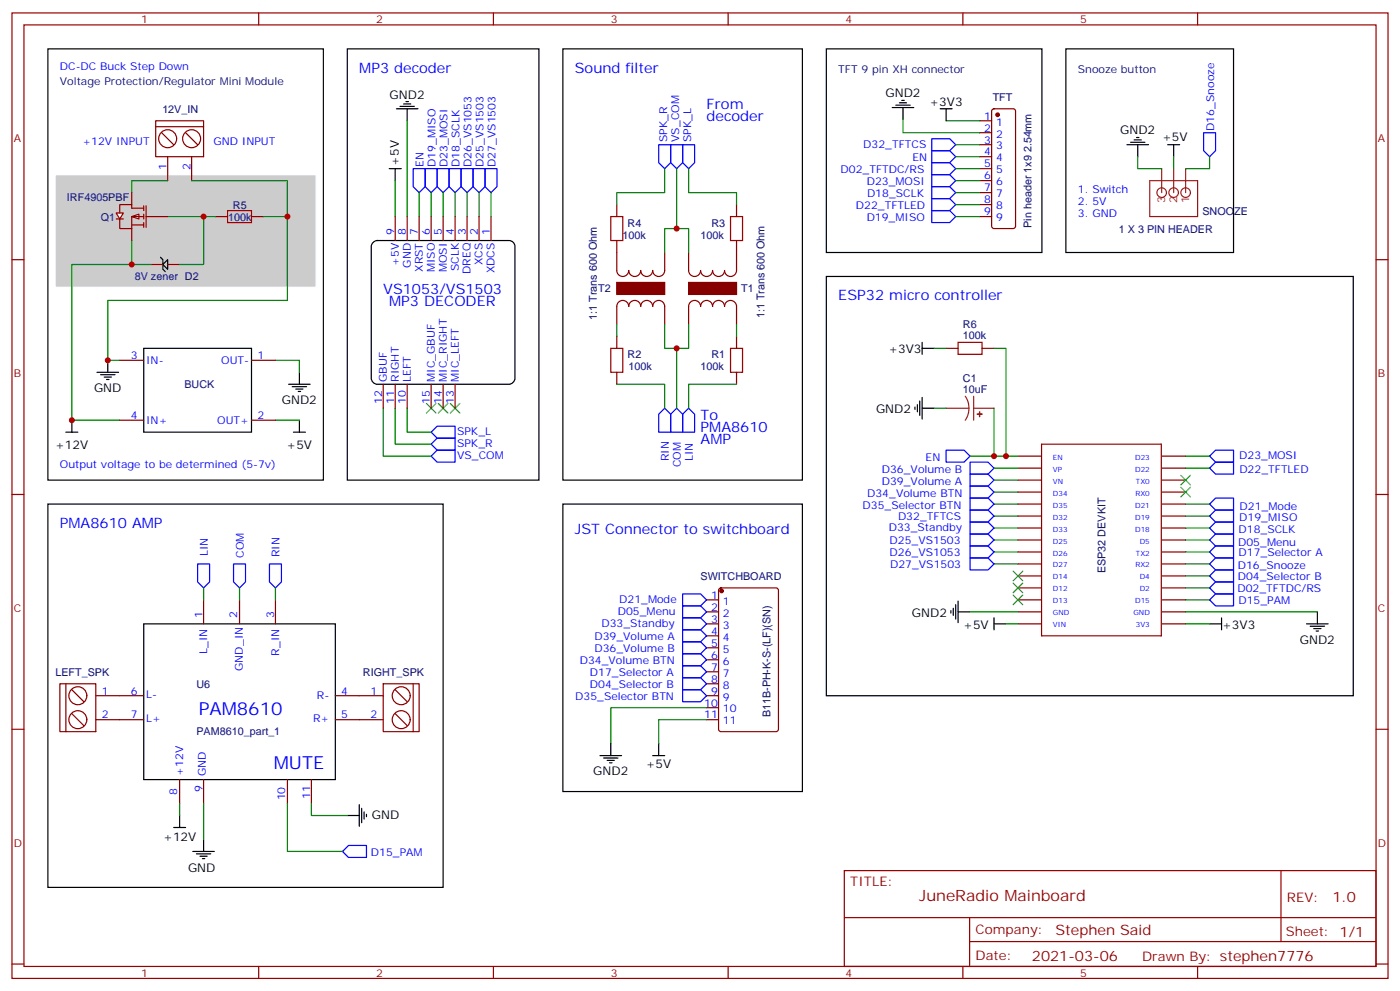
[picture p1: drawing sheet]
<svg xmlns="http://www.w3.org/2000/svg" width="412mm" height="292mm" viewBox="0 0 412 292" stroke-linecap="round" stroke-linejoin="round" font-family="sans-serif">
<path d="M16.2 51.4h76.9v33.2h-76.9z" fill="#ccc" stroke="#fff" stroke-width=".35"/>
<g fill="none" stroke="#900" stroke-width=".35">
<path d="M3.5 3.8h405.4v284.3h-405.4zM7.1 7.3h398.2v277.3h-398.2zM76.2 3.8v3.5M145.3 3.8v3.5M214.5 3.8v3.5M283.6 3.8v3.5M352.8 3.8v3.5M3.5 76.5h3.6M405.3 76.5h3.6M3.5 145.6h3.6M405.3 145.6h3.6M3.5 214.8h3.6"/>
<path d="M405.3 214.8h3.6M248.7 256.4h156.6v28.2h-156.6zM377.3 256.4v20.9M248.7 270.2h156.5M285.6 277.3h119.6M285.6 270.2v14.2M3.5 283.9h3.6M76.2 284.6v3.5M145.3 284.6v3.5M214.5 284.6v3.5M283.6 284.6v3.5M352.8 284.6v3.5"/>
<path d="M405.3 283.9h3.6"/>
</g>
<g fill="none" stroke="#870000" stroke-width=".35">
<path d="M45.9 35.6h14.1v10.5h-14.1zM45.9 37.3h14.1M47.6 39.1l3.6 3.5M54.7 39.1l3.5 3.5M288.6 39.1h3.5M288.6 35.6h3.5M292.3 32.2l.5-.2h5.6l.5 .2 .3 .5v33.9l-.3 .5-.5 .2h-5.6l-.5-.2-.2-.5v-33.9zM49.4 46.1v7.1M56.4 46.1v7.1M288.6 42.6h3.5M288.6 46.1h3.5M288.6 49.7h3.5"/>
<path d="M288.6 53.2h3.5M288.6 56.7h3.5M44.4 77.9h3.6M49.4 77.9h3.5M63.5 63.8h3.5M74.1 63.8h3.5M116.4 63.8v7M119.9 63.8v7M123.5 63.8v7M127 63.8v7M130.5 63.8v7M134.1 63.8v7"/>
<path d="M137.6 63.8v7M141.1 63.8v7M144.6 63.8v7M181.7 70.8v8.9a1.76 1.76 0 0 0 1.7 1.7 1.76 1.76 0 0 0 1.8-1.7 1.76 1.76 0 0 0 1.8 1.7 1.76 1.76 0 0 0 1.7-1.7 1.76 1.76 0 0 0 1.8 1.7 1.76 1.76 0 0 0 1.8-1.7 1.76 1.76 0 0 0 1.7 1.7 1.76 1.76 0 0 0 1.8-1.7v-5.3M181.7 60.3v3.5M217 70.8v8.9a1.76 1.76 0 0 1-1.8 1.7 1.76 1.76 0 0 1-1.8-1.7 1.76 1.76 0 0 1-1.7 1.7 1.76 1.76 0 0 1-1.8-1.7 1.76 1.76 0 0 1-1.8 1.7 1.76 1.76 0 0 1-1.7-1.7 1.76 1.76 0 0 1-1.8 1.7 1.76 1.76 0 0 1-1.8-1.7v-5.3M217 60.3v3.5M288.6 60.3h3.5M288.6 63.8h3.5M181.7 95.5v-5.3a1.76 1.76 0 0 1 1.7-1.7 1.76 1.76 0 0 1 1.8 1.7 1.76 1.76 0 0 1 1.8-1.7 1.76 1.76 0 0 1 1.7 1.7 1.76 1.76 0 0 1 1.8-1.7 1.76 1.76 0 0 1 1.8 1.7 1.76 1.76 0 0 1 1.7-1.7 1.76 1.76 0 0 1 1.8 1.7v5.3M181.7 99.1v3.5M202.8 95.5v-5.3a1.76 1.76 0 0 1 1.8-1.7 1.76 1.76 0 0 1 1.8 1.7 1.76 1.76 0 0 1 1.7-1.7 1.76 1.76 0 0 1 1.8 1.7 1.76 1.76 0 0 1 1.8-1.7 1.76 1.76 0 0 1 1.7 1.7 1.76 1.76 0 0 1 1.8-1.7 1.76 1.76 0 0 1 1.8 1.7v5.3"/>
<path d="M217 99.1v3.5M35.3 106.1h7M74.1 106.1h7M112.9 113.2v7M116.4 113.2v7M119.9 113.2v7M127 113.2v7M130.5 113.2v7M134.1 113.2v7M181.7 109.6v3.6M217 109.6v3.6M35.3 123.8h7"/>
<path d="M74.1 123.8h7M299.9 134.3h6.9M299.9 137.9h6.9M306.8 130.8h35.3v56.5h-35.3zM342.3 134.3h6.9M342.3 137.9h6.9M299.9 141.4h6.9M299.9 144.9h6.9M299.9 148.4h6.9M299.9 152h6.9M299.9 155.5h6.9M299.9 159h6.9"/>
<path d="M342.3 141.4h6.9M342.3 144.9h6.9M342.3 148.4h6.9M342.3 152h6.9M342.3 155.5h6.9M342.3 159h6.9M60 176.7v7M70.6 176.7v7M81.1 176.7v7M208.1 176.7h3.6M211.9 173.3l.5-.2h16.2l.7 .5v41.2l-.5 .6-16.4 .1-.7-.5v-41.2zM299.9 162.6h6.9"/>
<path d="M299.9 166.1h6.9M299.9 169.6h6.9M299.9 173.1h6.9M299.9 176.7h6.9M342.3 162.6h6.9M342.3 166.1h6.9M342.3 169.6h6.9M342.3 173.1h6.9M342.3 176.7h6.9M208.1 180.2h3.6M208.1 183.7h3.6M208.1 187.3h3.6"/>
<path d="M208.1 190.8h3.6M208.1 194.3h3.6M208.1 197.8h3.6M299.9 180.2h6.9M299.9 183.7h6.9M342.3 180.2h6.9M342.3 183.7h6.9M17.6 201.4h10.6v14.1h-10.6zM19.4 201.4v14.1M21.2 210.2l3.5 3.5M21.2 203.1l3.5 3.6M28.2 211.9h14.1"/>
<path d="M28.2 204.9h14.1M98.8 211.9h14.1M98.8 204.9h14.1M112.9 201.4h10.6v14.1h-10.6zM116.4 203.1l3.5 3.6M116.4 210.2l3.5 3.5M121.7 201.4v14.1M208.1 211.9h3.6M208.1 204.9h3.6M208.1 201.4h3.6M208.1 208.4h3.6M52.9 229.6v7"/>
<path d="M60 229.6v7M84.7 229.6v7M91.7 229.6v7"/>
<circle cx="49.4" cy="40.9" r="2.65"/>
<circle cx="56.4" cy="40.9" r="2.65"/>
<circle cx="22.9" cy="211.9" r="2.65"/>
<circle cx="22.9" cy="204.9" r="2.65"/>
<circle cx="118.2" cy="211.9" r="2.65"/>
<circle cx="118.2" cy="204.9" r="2.65"/>
</g>
<g fill="none" stroke="#000" stroke-width=".35">
<path d="M14.1 14.4h81.1v127h-81.1zM102.3 14.4h56.4v127h-56.4zM165.8 14.4h70.6v127h-70.6zM243.4 14.4h63.5v60h-63.5zM314 14.4h49.4v60h-49.4zM116.8 32h6.3M117.8 31.3h4.3M118.9 30.6h2.1M119.6 29.9h.7M119.9 32v3.6M262.8 31.7h6.4M263.9 31h4.2"/>
<path d="M264.9 30.3h2.2M265.6 29.6h.7M266 31.7v3.5M276.9 32h3.6M278.7 32v3.6M114.7 49.7h3.5M116.4 49.7v3.5M332 42.6h6.3M333 41.9h4.3M334.1 41.2h2.1M334.8 40.5h.7M335.1 42.6v3.5"/>
<path d="M344 42.6h3.5M345.7 42.6v3.5M47.3 75.8l.7 .7v2.8l.7 .7M48 77.9l1.4-1.4v2.8zM109.9 71.4l1.2-.6h38.8a1.76 1.76 0 0 1 1.8 1.8v38.8a1.89 1.89 0 0 1-1.8 1.8h-38.8a1.89 1.89 0 0 1-1.7-1.8v-38.8zM243.4 81.4h155.2v123.5h-155.2zM28.6 109.6h6.3M29.6 110.3h4.3M30.7 111.1h2.1M31.4 111.8h.7M31.7 106.1v3.5M42.3 102.6h31.8v24.7h-31.8z"/>
<path d="M85 113.2h6.4M86.1 113.9h4.2M87.1 114.6h2.2M87.8 115.3h.7M88.2 109.6v3.6M269.5 119.9v.7M270.2 119.2v2.1M270.9 118.1v4.2M271.6 117.1v6.3M19.4 127.3h3.5M21.2 123.8v3.5M86.4 127.3h3.6"/>
<path d="M88.2 123.8v3.5M271.6 120.2h3.6M14.1 148.4h116.4v112.9h-116.4zM165.8 148.4h70.6v84.7h-70.6zM280.1 179.8v.8M280.8 179.1v2.2M281.5 178.1v4.2M282.2 177v6.4M42.3 183.7h56.5v45.9h-56.5zM282.2 180.2h3.6M292.8 183.7h3.5M292.8 182v3.5"/>
<path d="M356.3 183.7h3.5M359.8 182v3.5M384.9 183.7h6.3M385.9 184.4h4.3M387 185.1h2.1M387.7 185.8h.7M388.1 180.2v3.5M179.9 219v3.5M194 219v3.5M105.8 237v6.3M106.5 238.1v4.2M107.2 239.1v2.1"/>
<path d="M107.9 239.8v.7M176.7 222.5h6.4M177.8 223.2h4.2M178.9 223.9h2.1M179.6 224.6h.7M192.3 222.5h3.5M51.2 243.7h3.5M52.9 240.2v3.5M56.8 250.8h6.3M57.9 251.5h4.2M58.9 252.2h2.1M59.6 252.9h.7"/>
<path d="M60 247.2v3.6M102.3 240.2h3.5"/>
</g>
<g fill="none" stroke="#00f" stroke-width=".35">
<path d="M354.5 39.1h3.6v5.3l-1.8 1.7-1.8-1.7zM121.7 49.7h3.5v5.3l-1.7 1.7-1.8-1.7zM125.2 49.7h3.6v5.3l-1.8 1.7-1.8-1.7zM128.8 49.7h3.5v5.3l-1.8 1.7-1.7-1.7zM132.3 49.7h3.5v5.3l-1.7 1.7-1.8-1.7zM135.8 49.7h3.5v5.3l-1.7 1.7-1.8-1.7zM139.3 49.7h3.6v5.3l-1.8 1.7-1.8-1.7zM142.9 49.7h3.5v5.3l-1.8 1.7-1.7-1.7zM194 42.6h3.6v5.3l-1.8 1.8-1.8-1.8zM197.6 42.6h3.5v5.3l-1.8 1.8-1.7-1.8zM201.1 42.6h3.5v5.3l-1.8 1.8-1.7-1.8zM274.5 51.4h5.3l1.7 1.8-1.7 1.8h-5.3z"/>
<path d="M274.5 44.4h5.3l1.7 1.7-1.7 1.8h-5.3zM274.5 55h5.3l1.7 1.7-1.7 1.8h-5.3zM274.5 58.5h5.3l1.7 1.8-1.7 1.7h-5.3zM274.5 47.9h5.3l1.7 1.8-1.7 1.7h-5.3zM274.5 40.9h5.3l1.7 1.7-1.7 1.8h-5.3zM274.5 62h5.3l1.7 1.8-1.7 1.7h-5.3zM127 127.3l1.8-1.8h5.3v3.5h-5.3zM127 134.3l1.8-1.7h5.3v3.5h-5.3zM127 130.8l1.8-1.8h5.3v3.6h-5.3zM195.8 120.2l1.8 1.8v5.3h-3.6v-5.3zM199.3 120.2l1.8 1.8v5.3h-3.5v-5.3zM202.8 120.2l1.8 1.8v5.3h-3.5v-5.3z"/>
<path d="M278.7 132.6h5.3l1.8 1.7-1.8 1.8h-5.3zM285.8 139.6h5.2l1.8 1.8-1.8 1.8h-5.2zM285.8 136.1h5.2l1.8 1.8-1.8 1.7h-5.2zM356.3 137.9l1.8-1.8h5.3v3.5h-5.3zM358.1 132.6h5.3v3.5h-5.3l-1.8-1.8zM285.8 157.3h5.2l1.8 1.7-1.8 1.8h-5.2zM285.8 150.2h5.2l1.8 1.8-1.8 1.7h-5.2zM285.8 153.7h5.2l1.8 1.8-1.8 1.8h-5.2zM285.8 143.2h5.2l1.8 1.7-1.8 1.8h-5.2zM285.8 146.7h5.2l1.8 1.7-1.8 1.8h-5.2zM356.3 155.5l1.8-1.8h5.3v3.6h-5.3zM356.3 159l1.8-1.7h5.3v3.5h-5.3z"/>
<path d="M358.1 150.2h5.3v3.5h-5.3l-1.8-1.7zM358.1 146.7h5.3v3.5h-5.3l-1.8-1.8zM58.2 166.1h3.5v5.3l-1.7 1.7-1.8-1.7zM68.8 166.1h3.5v5.3l-1.7 1.7-1.8-1.7zM79.4 166.1h3.5v5.3l-1.8 1.7-1.7-1.7zM201.1 178.4h5.3l1.7 1.8-1.7 1.8h-5.3zM201.1 174.9h5.3l1.7 1.8-1.7 1.7h-5.3zM285.8 160.8h5.2l1.8 1.8-1.8 1.7h-5.2zM285.8 164.3h5.2l1.8 1.8-1.8 1.8h-5.2zM356.3 166.1l1.8-1.8h5.3v3.6h-5.3zM356.3 162.6l1.8-1.8h5.3v3.5h-5.3zM356.3 169.6l1.8-1.7h5.3v3.5h-5.3z"/>
<path d="M356.3 176.7l1.8-1.8h5.3v3.5h-5.3zM358.1 171.4h5.3v3.5h-5.3l-1.8-1.8zM201.1 189h5.3l1.7 1.8-1.7 1.7h-5.3zM201.1 185.5h5.3l1.7 1.8-1.7 1.7h-5.3zM201.1 192.5h5.3l1.7 1.8-1.7 1.8h-5.3zM201.1 199.6h5.3l1.7 1.8-1.7 1.7h-5.3zM201.1 196.1h5.3l1.7 1.7-1.7 1.8h-5.3zM201.1 182h5.3l1.7 1.7-1.7 1.8h-5.3zM201.1 203.1h5.3l1.7 1.8-1.7 1.8h-5.3zM102.7 249h5.2v3.5h-5.2l-1.8-1.7z"/>
</g>
<g fill="#870000" stroke="#870000" stroke-width=".35">
<path d="M202.8 83.2h14.2v3.5h-14.2z"/>
<path d="M181.7 83.2h14.1v3.5h-14.1z"/>
<circle cx="212.5" cy="174" r=".53"/>
<circle cx="293.9" cy="33.8" r=".53"/>
</g>
<path d="M67 62h7.1v3.5h-7.1zM179.9 63.8h3.5v7h-3.5zM215.2 63.8h3.5v7h-3.5zM179.9 102.6h3.5v7h-3.5zM215.2 102.6h3.5v7h-3.5z" fill="none" stroke="#a10000" stroke-width=".35"/>
<g fill="none" stroke="#008700" stroke-width=".35">
<path d="M119.9 35.6v28.2M266 35.2v3.9h22.6M278.7 35.6h9.9M49.4 53.2h-10.6v3.5M56.4 53.2h28.3v35.3h-53v17.6h3.6M116.4 53.2v10.6M123.5 56.7v7.1M127 56.7v7.1M130.5 56.7v7.1M134.1 56.7v7.1M137.6 56.7v7.1M141.1 56.7v7.1"/>
<path d="M144.6 56.7v7.1M195.8 49.7v7h-14.1v3.6M199.3 49.7v17.6h-3.5v7.1M202.8 49.7v7h14.2v3.6M281.5 53.2h7.1M281.5 46.1h7.1M281.5 56.7h7.1M281.5 49.7h7.1M281.5 42.6h7.1M335.1 46.1v3.6h7.1M345.7 46.1v3.6M356.3 46.1v3.6h-7.1"/>
<path d="M38.8 70.8v7.1M44.4 77.9h-23.2v45.9h14.1M49.4 63.8h14.1M60 63.8v14.1h-7.1M77.6 63.8h7.1M199.3 67.3h3.5v7.1M281.5 63.8h7.1M281.5 60.3h7.1M181.7 95.5v3.6M195.8 95.5v7.1h3.5v17.6M202.8 95.5v7.1h-3.5M217 95.5v3.6"/>
<path d="M81.1 106.1h7.1v3.5M181.7 113.2h14.1v7M217 113.2h-14.2v7M81.1 123.8h7.1M112.9 120.2v14.1h14.1M116.4 120.2v10.6h10.6M119.9 120.2v7.1h7.1M275.2 120.2h3.5M292.8 120.2v14.1M292.8 137.9h7.1M349.2 134.3h7.1M349.2 137.9h7.1"/>
<path d="M292.8 155.5h7.1M292.8 152h7.1M292.8 159h7.1M292.8 144.9h7.1M292.8 141.4h7.1M292.8 148.4h7.1M349.2 155.5h7.1M349.2 152h7.1M349.2 159h7.1M349.2 148.4h7.1M60 173.1v3.6M70.6 173.1v3.6"/>
<path d="M81.1 173.1v3.6M292.8 162.6h7.1M292.8 166.1h7.1M349.2 173.1h7.1M349.2 162.6h7.1M349.2 166.1h7.1M349.2 169.6h7.1M349.2 176.7h7.1M285.8 180.2h14.1M296.3 183.7h3.6M349.2 183.7h7.1M349.2 180.2h38.9"/>
<path d="M208.1 211.9h-14.1v7.1M208.1 208.4h-28.2v10.6M52.9 236.6v3.6M60 236.6v10.6M84.7 236.6v14.2h16.2M91.7 236.6v3.6h10.6"/>
</g>
<g fill="none" stroke="#3c3" stroke-width=".35">
<path d="M125.6 118.8l2.8 2.8M128.4 118.8l-2.8 2.8M129.1 118.8l2.8 2.8M131.9 118.8l-2.8 2.8M132.6 118.8l2.9 2.8M135.5 118.8l-2.9 2.8M347.8 140l2.9 2.8M350.7 140l-2.9 2.8M347.8 143.5l2.9 2.8M350.7 143.5l-2.9 2.8M298.4 175.3l2.9 2.8M298.4 171.7l2.9 2.9"/>
<path d="M298.4 168.2l2.9 2.8M301.3 175.3l-2.9 2.8M301.3 171.7l-2.9 2.9M301.3 168.2l-2.9 2.8"/>
</g>
<g fill="none" stroke="#8c2424" stroke-width=".35">
<path d="M338.7 53.2h14.1v10.6h-14.1zM342.2 49.7v7M345.7 49.7v7M349.2 49.7v7M284.3 116.7l.9 1.7 .2 1.8M286.8 116.7v7.1M278.7 120.2h6.7M285.4 120.2l-.2 1.9-.9 1.7M286.8 120.2h6"/>
<circle cx="342.2" cy="56.7" r="1.41"/>
<circle cx="345.7" cy="56.7" r="1.41"/>
<circle cx="349.2" cy="56.7" r="1.41"/>
</g>
<g fill="#8c2424" stroke="#8c2424" stroke-width=".35">
<path d="M288.5 121.3l.1 1.4z"/>
<path d="M287.9 122h1.4z"/>
</g>
<g fill="#fff" stroke="#870000" stroke-width=".35">
<path d="M38.8 63.8l2.1-.7v1.4z"/>
<path d="M34.2 62.7h2.1l-1 1.8z"/>
</g>
<g fill="none" stroke="#870000" stroke-width=".35">
<path d="M38.8 56.7v3.6M34.2 64.5h2.1M35.3 64.5v2.8h3.5M38.8 66.3h3.5M38.8 67.3v3.5M42.3 61.3h-3.5v-1h-3.5v2.4M42.3 63.8h-3.5v3.5M42.3 60.6v1.4M42.3 63.1v1.4M42.3 65.5v1.5M43 60.6v6.4M43 63.8h6.4"/>
<path d="M278.7 102.6h3.5M289.3 102.6h3.5"/>
</g>
<path d="M282.2 100.8h7.1v3.6h-7.1z" fill="none" stroke="#a10000" stroke-width=".35"/>
<path d="M271.6 102.6h3.6M271.6 100.8v3.6" fill="none" stroke="#000" stroke-width=".35"/>
<path d="M275.2 102.6h3.5M292.8 102.6h3.5v31.7M285.8 134.3h14.1" fill="none" stroke="#008700" stroke-width=".35"/>
<g fill="#c00">
<circle cx="199.3" cy="67.3" r=".88"/>
<circle cx="199.3" cy="102.6" r=".88"/>
<circle cx="84.7" cy="63.8" r=".88"/>
<circle cx="38.8" cy="77.9" r=".88"/>
<circle cx="60" cy="63.8" r=".88"/>
<circle cx="31.8" cy="106.1" r=".88"/>
<circle cx="21.2" cy="123.8" r=".88"/>
<circle cx="292.8" cy="134.3" r=".88"/>
<circle cx="296.3" cy="134.3" r=".88"/>
</g>
<g font-size="5.3" fill="#00f">
<text x="58.5" y="210.4">PAM8610</text>
<text x="80.6" y="226.6">MUTE</text>
</g>
<text font-size="4.6" fill="#900" x="270.8" y="265.4">JuneRadio Mainboard</text>
<g font-size="4.2" fill="#00f">
<text x="105.8" y="21.4">MP3 decoder</text>
<text x="169.3" y="21.4">Sound filter</text>
<text x="208.1" y="32">From</text>
<text x="208.1" y="35.6">decoder</text>
<text x="112.9" y="86.7">VS1053/VS1503</text>
<text x="246.9" y="88.5">ESP32 micro controller</text>
<text x="114.7" y="90.2">MP3 DECODER</text>
<text x="206.4" y="123.8">To</text>
<text x="206.4" y="127.3">PMA8610</text>
<text x="206.4" y="130.8">AMP</text>
<text x="17.6" y="155.5">PMA8610 AMP</text>
<text x="169.3" y="157.3">JST Connector to switchboard</text>
</g>
<g font-size="4.2" fill="#900">
<text x="392.5" y="265.7">1.0</text>
<text x="310.9" y="275.2">Stephen Said</text>
<text x="304" y="283">2021-03-06</text>
</g>
<g font-size="3.9" fill="#900">
<text x="250.5" y="261">TITLE:</text>
<text x="379.1" y="265.7">REV:</text>
<text x="287.4" y="275.2">Company:</text>
<text x="378.7" y="275.8">Sheet: 1/1</text>
<text x="287.4" y="282.9">Date:</text>
<text x="336.4" y="282.9">Drawn By: stephen7776</text>
</g>
<g font-size="3.5">
<text x="114.8" y="29">GND2</text>
<text x="260.8" y="28.7">GND2</text>
<text x="273.8" y="31.1">+3V3</text>
<text x="330" y="39.6">GND2</text>
<text x="342.3" y="41.6">+5V</text>
<text x="117.5" y="48.9" transform="rotate(-90 117.5 48.9)">+5V</text>
<text x="261.7" y="104">+3V3</text>
<text x="27.7" y="115.5">GND</text>
<text x="83" y="119">GND2</text>
<text x="258.1" y="121.6">GND2</text>
<text x="16.3" y="132.2">+12V</text>
<text x="84.4" y="132.2">+5V</text>
<text x="268.6" y="181.6">GND2</text>
<text x="283.7" y="185.1">+5V</text>
<text x="360" y="185.1">+3V3</text>
<text x="382.9" y="189.5">GND2</text>
<text x="190.2" y="226.2">+5V</text>
<text x="174.7" y="228.4">GND2</text>
<text x="109.5" y="241.2">GND</text>
<text x="48.1" y="247.7">+12V</text>
<text x="55.4" y="256.9">GND</text>
</g>
<g font-size="3.2" fill="#900">
<text x="41.6" y="6.8">1</text>
<text x="110.8" y="6.8">2</text>
<text x="179.9" y="6.8">3</text>
<text x="249.1" y="6.8">4</text>
<text x="318.2" y="6.8">5</text>
<text x="4.1" y="41.9">A</text>
<text x="405.9" y="41.9">A</text>
<text x="4.1" y="111.1">B</text>
<text x="405.9" y="111.1">B</text>
<text x="4.1" y="180.2">C</text>
<text x="405.9" y="180.2">C</text>
<text x="4.1" y="249.3">D</text>
<text x="405.9" y="249.3">D</text>
<text x="41.6" y="287.6">1</text>
<text x="110.8" y="287.6">2</text>
<text x="179.9" y="287.6">3</text>
<text x="249.1" y="287.6">4</text>
<text x="318.2" y="287.6">5</text>
</g>
<g font-size="3.2" fill="#00f">
<text x="17.6" y="20.7">DC-DC Buck Step Down</text>
<text x="289.9" y="35.2">1</text>
<text x="196.5" y="41.8" transform="rotate(-90 196.5 41.8)">SPK_R</text>
<text x="200.1" y="41.8" transform="rotate(-90 200.1 41.8)">VS_COM</text>
<text x="203.6" y="41.8" transform="rotate(-90 203.6 41.8)">SPK_L</text>
<text x="289.9" y="38.7">2</text>
<text x="293.4" y="40.5">2</text>
<text x="293.4" y="37">1</text>
<text x="357.6" y="38.6" transform="rotate(-90 357.6 38.6)">D16_Snooze</text>
<text x="24.3" y="42.6">+12V INPUT</text>
<text x="62.8" y="42.6">GND INPUT</text>
<text x="254.3" y="43.6">D32_TFTCS</text>
<text x="268.8" y="47.4">EN</text>
<text x="289.9" y="42.3">3</text>
<text x="289.9" y="45.8">4</text>
<text x="293.4" y="44">3</text>
<text x="293.4" y="47.6">4</text>
<text x="49" y="49.9" transform="rotate(-90 49 49.9)">1</text>
<text x="56.1" y="49.9" transform="rotate(-90 56.1 49.9)">2</text>
<text x="124.8" y="49.2" transform="rotate(-90 124.8 49.2)">EN</text>
<text x="128.3" y="49.2" transform="rotate(-90 128.3 49.2)">D19_MISO</text>
<text x="131.8" y="49.2" transform="rotate(-90 131.8 49.2)">D23_MOSI</text>
<text x="135.4" y="49.2" transform="rotate(-90 135.4 49.2)">D18_SCLK</text>
<text x="138.9" y="49.2" transform="rotate(-90 138.9 49.2)">D26_VS1053</text>
<text x="142.4" y="49.2" transform="rotate(-90 142.4 49.2)">D25_VS1503</text>
<text x="145.9" y="49.2" transform="rotate(-90 145.9 49.2)">D27_VS1503</text>
<text x="247.6" y="51">D02_TFTDC/RS</text>
<text x="289.9" y="49.3">5</text>
<text x="289.9" y="52.8">6</text>
<text x="293.4" y="51.1">5</text>
<text x="255.3" y="54.5">D23_MOSI</text>
<text x="255.4" y="58">D18_SCLK</text>
<text x="289.9" y="56.4">7</text>
<text x="289.9" y="59.9">8</text>
<text x="293.4" y="54.6">6</text>
<text x="293.4" y="58.1">7</text>
<text x="317.5" y="56.7">1. Switch</text>
<text x="252.1" y="61.6">D22_TFTLED</text>
<text x="255.3" y="65.1">D19_MISO</text>
<text x="289.9" y="63.4">9</text>
<text x="293.4" y="61.7">8</text>
<text x="293.4" y="65.2">9</text>
<text x="317.5" y="60.3">2. 5V</text>
<text x="317.5" y="63.8">3. GND</text>
<text x="116.1" y="69.1" transform="rotate(-90 116.1 69.1)">9</text>
<text x="119.6" y="69.1" transform="rotate(-90 119.6 69.1)">8</text>
<text x="123.1" y="69.1" transform="rotate(-90 123.1 69.1)">7</text>
<text x="126.6" y="69.1" transform="rotate(-90 126.6 69.1)">6</text>
<text x="130.2" y="69.1" transform="rotate(-90 130.2 69.1)">5</text>
<text x="133.7" y="69.1" transform="rotate(-90 133.7 69.1)">4</text>
<text x="137.2" y="69.1" transform="rotate(-90 137.2 69.1)">3</text>
<text x="140.8" y="69.1" transform="rotate(-90 140.8 69.1)">2</text>
<text x="144.3" y="69.1" transform="rotate(-90 144.3 69.1)">1</text>
<text x="117.5" y="78.3" transform="rotate(-90 117.5 78.3)">+5V</text>
<text x="121" y="78.8" transform="rotate(-90 121 78.8)">GND</text>
<text x="124.5" y="80" transform="rotate(-90 124.5 80)">XRST</text>
<text x="128.1" y="80.2" transform="rotate(-90 128.1 80.2)">MISO</text>
<text x="131.6" y="80.2" transform="rotate(-90 131.6 80.2)">MOSI</text>
<text x="135.1" y="79.9" transform="rotate(-90 135.1 79.9)">SCLK</text>
<text x="138.6" y="80.7" transform="rotate(-90 138.6 80.7)">DREQ</text>
<text x="142.2" y="78.1" transform="rotate(-90 142.2 78.1)">XCS</text>
<text x="145.7" y="80.5" transform="rotate(-90 145.7 80.5)">XDCS</text>
<text x="38.6" y="105.8">3</text>
<text x="43" y="107.2">IN-</text>
<text x="65.2" y="107.2">OUT-</text>
<text x="75.8" y="105.8">1</text>
<text x="113.9" y="112.5" transform="rotate(-90 113.9 112.5)">GBUF</text>
<text x="117.5" y="112.5" transform="rotate(-90 117.5 112.5)">RIGHT</text>
<text x="121" y="112.5" transform="rotate(-90 121 112.5)">LEFT</text>
<text x="128.1" y="112.5" transform="rotate(-90 128.1 112.5)">MIC_GBUF</text>
<text x="131.6" y="112.5" transform="rotate(-90 131.6 112.5)">MIC_RIGHT</text>
<text x="135.1" y="112.5" transform="rotate(-90 135.1 112.5)">MIC_LEFT</text>
<text x="112.5" y="119" transform="rotate(-90 112.5 119)">12</text>
<text x="116.1" y="119" transform="rotate(-90 116.1 119)">11</text>
<text x="119.6" y="119" transform="rotate(-90 119.6 119)">10</text>
<text x="126.6" y="119" transform="rotate(-90 126.6 119)">15</text>
<text x="130.2" y="119" transform="rotate(-90 130.2 119)">14</text>
<text x="133.7" y="119" transform="rotate(-90 133.7 119)">13</text>
<text x="38.6" y="123.4">4</text>
<text x="43" y="124.8">IN+</text>
<text x="64" y="124.8">OUT+</text>
<text x="75.8" y="123.4">2</text>
<text x="134.6" y="131.6">SPK_R</text>
<text x="134.6" y="128.1">SPK_L</text>
<text x="17.6" y="137.9">Output voltage to be determined (5-7v)</text>
<text x="134.7" y="135.1">VS_COM</text>
<text x="197" y="135.9" transform="rotate(-90 197 135.9)">RIN</text>
<text x="200.6" y="137.6" transform="rotate(-90 200.6 137.6)">COM</text>
<text x="204.1" y="135.9" transform="rotate(-90 204.1 135.9)">LIN</text>
<text x="272.6" y="135.6">EN</text>
<text x="365" y="135.3">D23_MOSI</text>
<text x="259.8" y="139.2">D36_Volume B</text>
<text x="259.8" y="142.7">D39_Volume A</text>
<text x="365.1" y="139.2">D22_TFTLED</text>
<text x="254.1" y="149.8">D35_Selector BTN</text>
<text x="255.4" y="146.2">D34_Volume BTN</text>
<text x="264.5" y="153.3">D32_TFTCS</text>
<text x="365" y="153.3">D19_MISO</text>
<text x="365.1" y="150.1">D21_Mode</text>
<text x="261.8" y="156.5">D33_Standby</text>
<text x="262.1" y="160.3">D25_VS1503</text>
<text x="364.7" y="160.7">D05_Menu</text>
<text x="364.8" y="156.8">D18_SCLK</text>
<text x="61.2" y="163.9" transform="rotate(-90 61.2 163.9)">LIN</text>
<text x="71.8" y="164.3" transform="rotate(-90 71.8 164.3)">COM</text>
<text x="82.4" y="164.1" transform="rotate(-90 82.4 164.1)">RIN</text>
<text x="262.1" y="163.9">D26_VS1053</text>
<text x="262.2" y="167.4">D27_VS1503</text>
<text x="364.6" y="167.4">D16_Snooze</text>
<text x="364.9" y="163.9">D17_Selector A</text>
<text x="364.6" y="170.9">D04_Selector B</text>
<text x="182.4" y="177.6">D21_Mode</text>
<text x="209.5" y="176.3">1</text>
<text x="209.5" y="179.8">2</text>
<text x="213" y="178.1">1</text>
<text x="364.5" y="174.5">D02_TFTDC/RS</text>
<text x="364.8" y="178">D15_PAM</text>
<text x="59.6" y="182" transform="rotate(-90 59.6 182)">1</text>
<text x="69.8" y="181.9" transform="rotate(-90 69.8 181.9)">2</text>
<text x="80.8" y="182" transform="rotate(-90 80.8 182)">3</text>
<text x="177.1" y="184.7">D33_Standby</text>
<text x="182" y="181.2">D05_Menu</text>
<text x="209.5" y="183.4">3</text>
<text x="213" y="181.6">2</text>
<text x="213" y="185.1">3</text>
<text x="175.1" y="188.6">D39_Volume A</text>
<text x="209.5" y="186.9">4</text>
<text x="209.5" y="190.4">5</text>
<text x="213" y="188.7">4</text>
<text x="61" y="192.6" transform="rotate(-90 61 192.6)">L_IN</text>
<text x="71.6" y="197.6" transform="rotate(-90 71.6 197.6)">GND_IN</text>
<text x="82.2" y="193.1" transform="rotate(-90 82.2 193.1)">R_IN</text>
<text x="170.8" y="195.6">D34_Volume BTN</text>
<text x="175.1" y="192.1">D36_Volume B</text>
<text x="209.5" y="194">6</text>
<text x="209.5" y="197.5">7</text>
<text x="213" y="192.2">5</text>
<text x="213" y="195.7">6</text>
<text x="173.8" y="202.7">D04_Selector B</text>
<text x="173.8" y="199.2">D17_Selector A</text>
<text x="209.5" y="201">8</text>
<text x="213" y="199.2">7</text>
<text x="213" y="202.8">8</text>
<text x="30" y="204.5">1</text>
<text x="38.6" y="204.5">6</text>
<text x="43" y="205.6">L-</text>
<text x="93.4" y="206">R-</text>
<text x="100.5" y="204.5">4</text>
<text x="109.1" y="204.5">1</text>
<text x="169.4" y="206.2">D35_Selector BTN</text>
<text x="207.5" y="208.1">10</text>
<text x="209.5" y="204.5">9</text>
<text x="213" y="206.3">9</text>
<text x="213" y="209.8">10</text>
<text x="30" y="211.6">2</text>
<text x="38.6" y="211.6">7</text>
<text x="43.1" y="212.6">L+</text>
<text x="92.2" y="212.7">R+</text>
<text x="100.5" y="211.6">5</text>
<text x="109.1" y="211.6">2</text>
<text x="207.5" y="211.6">11</text>
<text x="213" y="213.4">11</text>
<text x="54" y="228.5" transform="rotate(-90 54 228.5)">+12V</text>
<text x="59.6" y="233.4" transform="rotate(-90 59.6 233.4)">9</text>
<text x="60.7" y="228.5" transform="rotate(-90 60.7 228.5)">GND</text>
<text x="52.2" y="234.1" transform="rotate(-90 52.2 234.1)">8</text>
<text x="84" y="235.7" transform="rotate(-90 84 235.7)">10</text>
<text x="91.4" y="235.4" transform="rotate(-90 91.4 235.4)">11</text>
<text x="109.2" y="252.1">D15_PAM</text>
</g>
<g font-size="3.2" fill="#000080">
<text x="246.9" y="21.4">TFT 9 pin XH connector</text>
<text x="317.5" y="21.4">Snooze button</text>
<text x="17.6" y="25">Voltage Protection/Regulator Mini Module</text>
<text x="292.4" y="29.7">TFT</text>
<text x="47.8" y="33.1">12V_IN</text>
<text x="19.7" y="59.3">IRF4905PBF</text>
<text x="29.7" y="65">Q1</text>
<text x="67.2" y="65">100k</text>
<text x="68.6" y="61.4">R5</text>
<text x="354.2" y="63.2">SNOOZE</text>
<text x="183.4" y="70.2">100k</text>
<text x="184.9" y="66.7">R4</text>
<text x="206.3" y="70.3">100k</text>
<text x="209.6" y="66.7">R3</text>
<text x="303.8" y="67.1" transform="rotate(-90 303.8 67.1)">Pin header 1x9 2.54mm</text>
<text x="329.6" y="68.5">1 X 3 PIN HEADER</text>
<text x="39.7" y="82.6">8V zener D2</text>
<text x="176.2" y="86.1">T2</text>
<text x="218.4" y="86.1">T1</text>
<text x="175.8" y="94.1" transform="rotate(-90 175.8 94.1)">1:1 Trans 600 Ohm</text>
<text x="225.2" y="93.8" transform="rotate(-90 225.2 93.8)">1:1 Trans 600 Ohm</text>
<text x="283.6" y="99.8">100k</text>
<text x="283.6" y="96.6">R6</text>
<text x="184.9" y="105.5">R2</text>
<text x="209.6" y="105.5">R1</text>
<text x="185.1" y="109.1">100k</text>
<text x="206.3" y="109.1">100k</text>
<text x="283.6" y="112.5">C1</text>
<text x="54.3" y="114.3">BUCK</text>
<text x="283.6" y="115.6">10uF</text>
<text x="206.4" y="170.7">SWITCHBOARD</text>
<text x="325.7" y="168.8" transform="rotate(-90 325.7 168.8)">ESP32 DEVKIT</text>
<text x="16.3" y="199">LEFT_SPK</text>
<text x="57.9" y="202.5">U6</text>
<text x="106.9" y="199">RIGHT_SPK</text>
<text x="226.9" y="211.3" transform="rotate(-90 226.9 211.3)">B11B-PH-K-S-(LF)(SN)</text>
<text x="57.9" y="216.5">PAM8610_part_1</text>
</g>
<g font-size="3.2" fill="#8d2323">
<text x="343.3" y="59.8" transform="rotate(-90 343.3 59.8)">3</text>
<text x="346.8" y="59.8" transform="rotate(-90 346.8 59.8)">2</text>
<text x="350.3" y="59.8" transform="rotate(-90 350.3 59.8)">1</text>
</g>
<g font-size="2.1" fill="#00f">
<text x="310.2" y="135.4">EN</text>
<text x="334.4" y="135.4">D23</text>
<text x="310.2" y="138.9">VP</text>
<text x="310.2" y="142.4">VN</text>
<text x="334.4" y="138.9">D22</text>
<text x="334.6" y="142.4">TX0</text>
<text x="310.2" y="146">D34</text>
<text x="310.2" y="149.5">D35</text>
<text x="334.4" y="149.5">D21</text>
<text x="334.5" y="146">RX0</text>
<text x="310.2" y="153">D32</text>
<text x="334.4" y="153">D19</text>
<text x="310.2" y="156.5">D33</text>
<text x="310.2" y="160.1">D25</text>
<text x="334.4" y="156.5">D18</text>
<text x="335.7" y="160.1">D5</text>
<text x="310.2" y="163.6">D26</text>
<text x="310.2" y="167.1">D27</text>
<text x="334.5" y="167.1">RX2</text>
<text x="334.6" y="163.6">TX2</text>
<text x="310.2" y="170.7">D14</text>
<text x="335.7" y="170.7">D4</text>
<text x="310.2" y="174.2">D12</text>
<text x="310.2" y="177.7">D13</text>
<text x="334.4" y="177.7">D15</text>
<text x="335.7" y="174.2">D2</text>
<text x="310.2" y="181.2">GND</text>
<text x="310.2" y="184.8">VIN</text>
<text x="333.9" y="181.2">GND</text>
<text x="334.6" y="184.8">3V3</text>
</g>
</svg>
